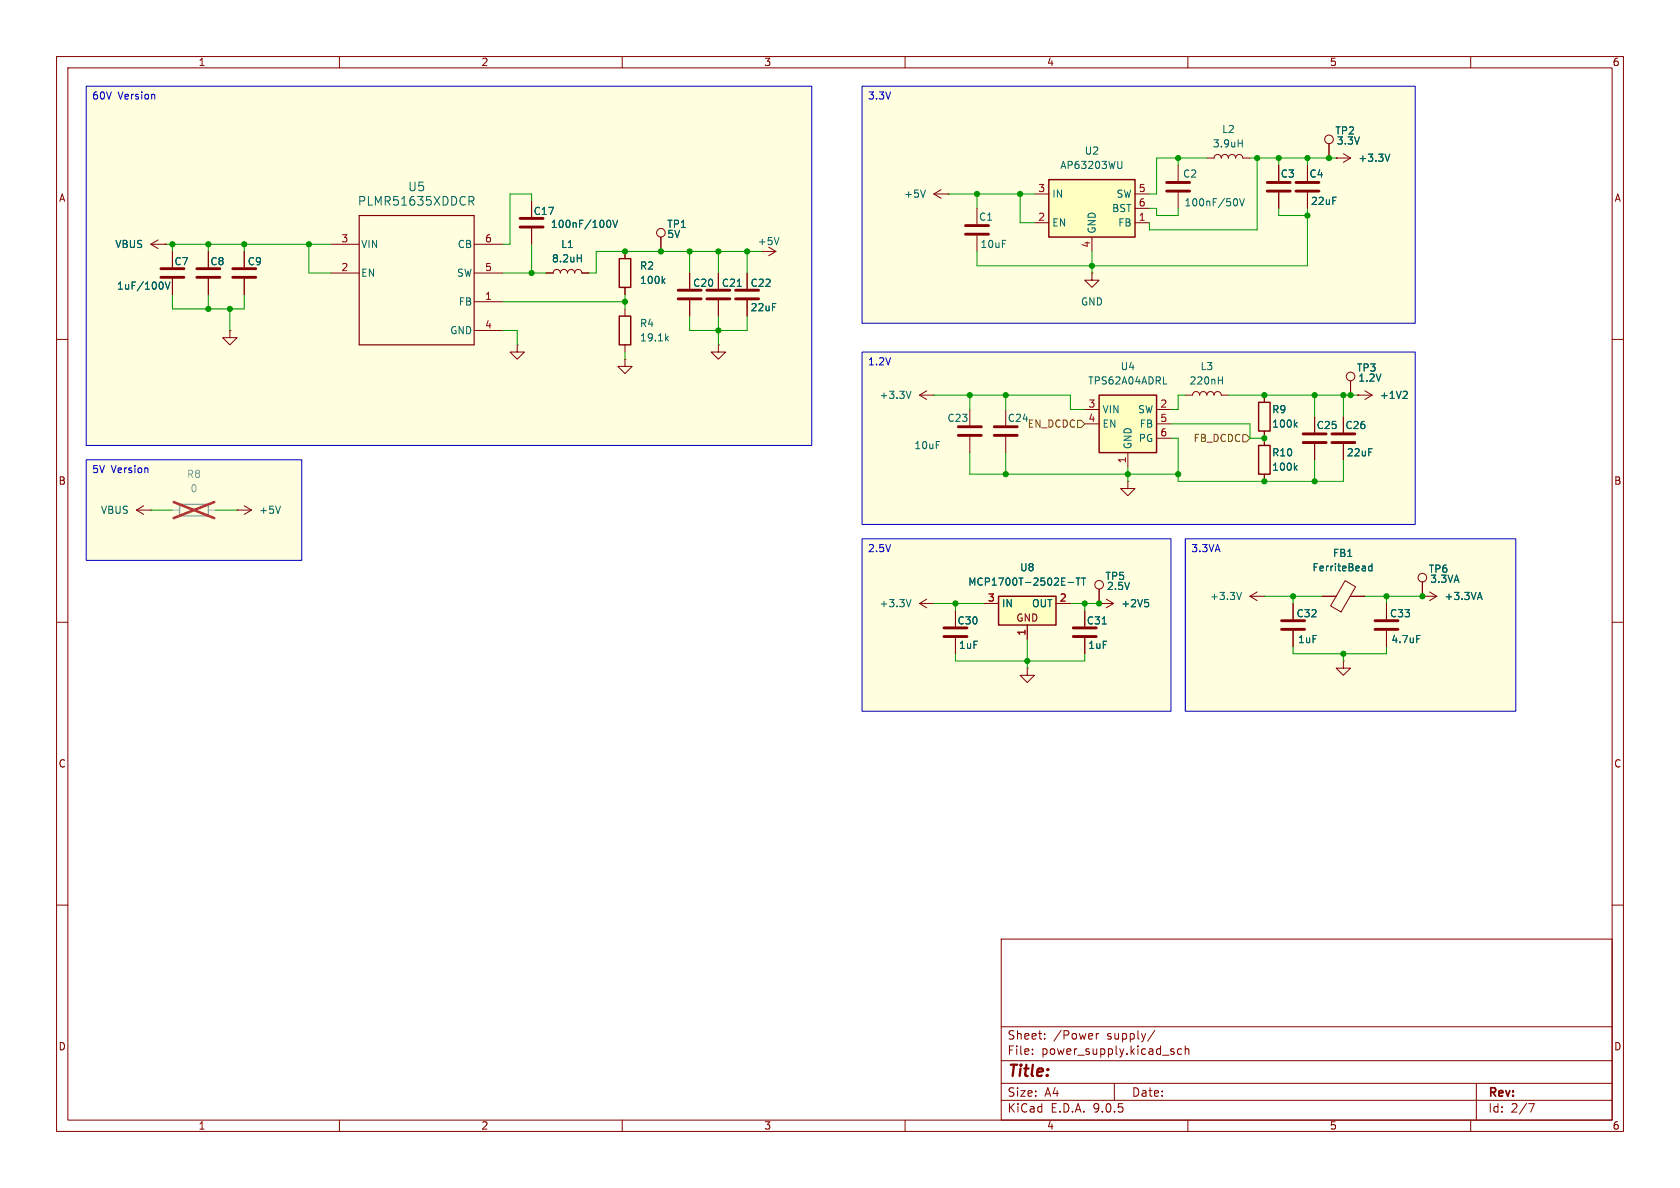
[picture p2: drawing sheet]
<svg xmlns="http://www.w3.org/2000/svg" width="297mm" height="210mm" viewBox="0 0 297 210" stroke-linecap="round" stroke-linejoin="round" font-family="sans-serif">
<g fill="none" stroke="#840000" stroke-width=".18">
<path d="M10 10h277v190h-277zM12 12h273v186h-273zM60 10v2M110 10v2M160 10v2M210 10v2M260 10v2M10 60h2M285 60h2M10 110h2M285 110h2M10 160h2"/>
<path d="M177 166h108v32h-108zM285 160h2M60 198v2M110 198v2M160 198v2M177 194.5h108M177 191.5h108M177 187.5h108M177 181.5h108M182.5 186.3v.1M182.5 185.5v.1M184.7 183.6v.1"/>
<path d="M184.7 182.8v.1M193.8 182.7v1M194.2 182.7l-.2 .1-.2 .2M197 191.5v3M204.2 182.1l-1.3 2M207.4 185.9l.2 .2-.2 .3M207.4 185.4l.1 .1M208.9 185.5l-.4-.1-.3 .3v.4l.1 .2h.6M209.5 185.5l.2-.1 .4 .1 .1 .9M209.5 184.9v1.5M210 198v2M260 198v2"/>
<path d="M261 191.5v6.5M270.2 195.1h1l-.6 1.5"/>
</g>
<g fill="#ffffe0">
<path d="M15.2 15.2h128.3v63.5h-128.3z"/>
<path d="M152.4 62.2h97.8v30.5h-97.8z"/>
<path d="M15.2 81.3h38.1v17.8h-38.1z"/>
<path d="M152.4 15.2h97.8v42h-97.8z"/>
<path d="M209.5 95.3h58.5v30.4h-58.5z"/>
<path d="M152.4 95.3h54.6v30.4h-54.6z"/>
</g>
<path d="M109.5 55.9h2v5.1h-2zM109.5 45.7h2v5.1h-2zM222.5 78.7h2v5.1h-2z" fill="none" stroke="#840000" stroke-width=".25"/>
<path d="M110.5 44.5v1.2M110.5 50.8v1.3M110.5 54.6v1.3M193 48.3v1.2h1.3l-1.3 1.3-1.2-1.3h1.2M193 48.3h.1M110.5 61v1.2M127 61v1.2h1.3l-1.3 1.3-1.3-1.3h1.3M127 61h.1M209.5 69.9h1.3a.64 .64 0 0 1 .7-.7 .64 .64 0 0 1 .6 .7 .64 .64 0 0 1 .6-.7 .64 .64 0 0 1 .7 .7 .64 .64 0 0 1 .6-.7 .64 .64 0 0 1 .6 .7 .64 .64 0 0 1 .7-.7 .64 .64 0 0 1 .6 .7h1.3M223.5 77.5v1.2M223.5 83.8v1.3" fill="none" stroke="#840000" stroke-width=".18"/>
<path d="M117.2 49.6l.4 .5M117.6 49.3l-.5 .4M117.8 59.8l.4 .5M118.2 59.4l-.5 .5M215.4 67.2h.7M216.1 66.6v1.3M229 82.6l.3 .5M229.3 82.3l-.5 .5" fill="none" stroke="#006464" stroke-width=".18"/>
<path d="M176.5 105.4h10.2v5.1h-10.2z" fill="#ffffc2"/>
<path d="M176.5 105.4h10.2v5.1h-10.2z" fill="none" stroke="#840000" stroke-width=".25"/>
<path d="M177.8 72.4v2.8M177.8 77.2v2.8M199.4 85.1v1.3h1.3l-1.3 1.2-1.3-1.2h1.3M199.4 85.1h.1M174 106.7h2.5M181.6 110.5v2.5M186.7 106.7h2.5" fill="none" stroke="#840000" stroke-width=".18"/>
<path d="M188.8 103h1M190.2 102.2h.8M190.6 102.2v1.2M191.2 102.2h.7M191.6 102.2v1.2" fill="none" stroke="#006464" stroke-width=".18"/>
<path d="M175.8 75.4h4M175.8 77h4" fill="none" stroke="#840000" stroke-width=".51"/>
<path d="M194.3 69.9h10.2v10.1h-10.2z" fill="#ffffc2"/>
<path d="M194.3 69.9h10.2v10.1h-10.2z" fill="none" stroke="#840000" stroke-width=".25"/>
<g fill="none" stroke="#840000" stroke-width=".18">
<path d="M94 35.6v2.8M208.3 29.2v2.8M208.3 34v2.8M213.4 27.9h1.2a.64 .64 0 0 1 .7-.6 .64 .64 0 0 1 .6 .6 .64 .64 0 0 1 .6-.6 .64 .64 0 0 1 .7 .6 .64 .64 0 0 1 .6-.6 .64 .64 0 0 1 .6 .6 .64 .64 0 0 1 .7-.6 .64 .64 0 0 1 .6 .6h1.3M226.1 29.2v2.8M226.1 34v2.8M231.1 29.2v2.8M231.1 34v2.8M234.9 25.4v2.5M236.2 27.9h.1M236.2 27.9h2.6M237.5 27.2l1.3 .7"/>
<path d="M238.8 27.9l-1.3 .8M26.7 43.2h2.5M26.7 43.2l1.2 .7M27.9 42.4l-1.2 .8M29.2 43.2h.1M58.4 43.2h5.1M58.4 48.3h5.1M83.8 43.2h5.1M83.8 48.3h5.1M83.8 53.3h5.1M83.8 58.4h5.1M94 40.4v2.8"/>
<path d="M96.5 48.3h1.3a.64 .64 0 0 1 .6-.7 .64 .64 0 0 1 .7 .7 .64 .64 0 0 1 .6-.7 .64 .64 0 0 1 .6 .7 .64 .64 0 0 1 .7-.7 .64 .64 0 0 1 .6 .7 .64 .64 0 0 1 .6-.7 .64 .64 0 0 1 .7 .7h1.2M134.6 44.5h.1M134.6 44.5h2.6M135.9 43.7l1.3 .8M137.2 44.5l-1.3 .7M91.4 61v1.2h1.3l-1.3 1.3-1.2-1.3h1.2M91.4 61h.1M110.5 63.5v1.3h1.3l-1.3 1.2-1.3-1.2h1.3M110.5 63.5h.1M162.6 69.9h2.5M162.6 69.9l1.2 .7M163.8 69.1l-1.2 .8"/>
<path d="M165.1 69.9h.1M171.4 72.4v2.8M171.4 77.2v2.8M191.8 72.4h2.5M191.8 74.9h2.5M204.5 72.4h2.5M204.5 74.9h2.5M204.5 77.5h2.5M237.5 73.7v2.8M237.5 78.5v2.8M238.8 67.3v2.6M240 69.9h.1"/>
<path d="M240 69.9h2.6M241.3 69.1l1.3 .8M242.6 69.9l-1.3 .7M24.1 90.2h2.6M24.1 90.2l1.3 .7M25.4 89.4l-1.3 .8M26.7 90.2h.1M41.9 90.2h.1M41.9 90.2h2.5M43.2 89.4l1.2 .8M44.4 90.2l-1.2 .7M199.4 80v2.6"/>
<path d="M191.8 108v2.7M191.8 112.8v2.8M194.3 106.7h.1M194.3 104.1v2.6M194.3 106.7h2.5M195.6 105.9l1.2 .8M196.8 106.7l-1.2 .7"/>
<circle cx="234.9" cy="24.6" r=".76"/>
<circle cx="238.8" cy="66.5" r=".76"/>
<circle cx="194.3" cy="103.4" r=".76"/>
</g>
<g fill="none" stroke="#006464" stroke-width=".18">
<path d="M82.9 34.7h.6l.3 .3-.2 .5h-.7M83.3 35.5l.5 .8M107.4 39l.2-.1a.68 .68 0 0 1 .4 .7 .68 .68 0 0 1-.4 .6l-.2-.1M108.3 38.9l.5 1.3 .4-1.3M218.5 35.1a.79 .79 0 0 1 0 1.3M218.9 25.3h.7M219.1 35.1l.5 1.3 .4-1.3M219.6 24.7v1.3M245.7 27.2l-.4 1.3M102.1 45.6h.7M102.8 45v1.3M137.7 42l-.4 1.3"/>
<path d="M161.1 69.2l-.5 1.2M205.7 67.9h.6M248.5 69.2l.3 .2-.1 .3-.7 .7h.8M49.6 89.5l-.4 1.2M194.9 110.3h.7M202.4 106h.6M202.8 106.5l.3 .2v.3l-.3 .3"/>
</g>
<g fill="none" stroke="#840000" stroke-width=".51">
<path d="M91.9 38.6h4.1M206.2 32.3h4.1M206.2 33.8h4.1M224 32.3h4.1M224 33.8h4.1M229.1 32.3h4.1M229.1 33.8h4.1M91.9 40.1h4.1M169.4 75.4h4.1M169.4 77h4.1M235.5 76.7h4M235.5 78.2h4"/>
<path d="M189.7 111h4.1M189.7 112.5h4.1"/>
</g>
<path d="M31.7 89.2h5.1v2h-5.1z" fill="none" stroke="#a1a1a1" stroke-width=".25"/>
<path d="M30.5 90.2h1.2M36.8 90.2h1.3" fill="none" stroke="#a1a1a1" stroke-width=".18"/>
<path d="M30.7 88.8l7.2 2.8M37.9 88.8l-7.2 2.8" fill="none" stroke="#e12e31" stroke-width=".46"/>
<path d="M63.5 38.1h20.3v22.9h-20.3z" fill="none" stroke="#840000" stroke-width=".2"/>
<path d="M185.4 31.8h15.3v10.1h-15.3z" fill="#ffffc2"/>
<path d="M185.4 31.8h15.3v10.1h-15.3zM222.5 71.1h2v5.1h-2z" fill="none" stroke="#840000" stroke-width=".25"/>
<g fill="none" stroke="#840000" stroke-width=".18">
<path d="M94 35.6v2.8M165.1 34.3h2.5M165.1 34.3l1.3 .8M166.4 33.5l-1.3 .8M167.6 34.3h.1M172.7 36.8v2.8M182.9 34.3h2.5M182.9 39.4h2.5M200.7 34.3h2.5M200.7 39.4h2.5M200.7 36.8h2.5M226.1 29.2v2.8"/>
<path d="M226.1 34v2.8M231.1 29.2v2.8M231.1 34v2.8M234.9 25.4v2.5M236.2 27.9h.1M29.2 43.2h.1M30.5 44.5v2.7M30.5 49.3v2.8M36.8 44.5v2.7M36.8 49.3v2.8M40.6 58.4v1.3h1.3l-1.3 1.3-1.2-1.3h1.2M40.6 58.4h.1"/>
<path d="M43.2 44.5v2.7M43.2 49.3v2.8M94 40.4v2.8M96.5 48.3h1.3M102.9 48.3h1.2M110.5 44.5v1.2M110.5 50.8v1.3M116.8 41.9v2.6M121.9 48.3v2.8M121.9 53.1v2.8M127 48.3v2.8M127 53.1v2.8"/>
<path d="M132.1 48.3v2.8M132.1 53.1v2.8M172.7 41.7v2.8M193 41.9v2.6M223.5 69.9v1.2M223.5 76.2v2.5M232.4 73.7v2.8M232.4 78.5v2.8M237.5 73.7v2.8M237.5 78.5v2.8M238.8 67.3v2.6M240 69.9h.1"/>
<path d="M223.5 83.8v1.3M162.6 106.7l1.2 .7M162.6 106.7h2.5M163.8 105.9l-1.2 .8M165.1 106.7h.1M168.9 108v2.7M168.9 112.8v2.8M174 106.7h2.5M181.6 118.1v1.3h1.3l-1.3 1.3-1.3-1.3h1.3M181.6 118.1h.1M181.6 110.5v2.5M186.7 106.7h2.5"/>
<path d="M191.8 108v2.7M191.8 112.8v2.8M194.3 106.7h.1M194.3 104.1v2.6M221 105.4h2.5M221 105.4l1.2 .8M222.2 104.6l-1.2 .8M223.5 105.4h.1M228.6 106.7v2.8M228.6 111.5v2.8M233.7 105.4h2.5M237.5 116.8v1.3h1.3l-1.3 1.3-1.3-1.3h1.3"/>
<path d="M237.5 116.8h.1M237.8 102.6l1.8 1.1-2.5 4.5-1.9-1.1zM238.7 105.4h2.6M245.1 106.7v2.8M245.1 111.5v2.8M251.5 105.4h.1M251.5 102.9v2.5M251.5 105.4h2.5M252.7 104.6l1.3 .8M254 105.4l-1.3 .8"/>
<circle cx="116.8" cy="41.1" r=".76"/>
<circle cx="251.5" cy="102.1" r=".76"/>
</g>
<g fill="none" stroke="#006464" stroke-width=".18">
<path d="M107.4 39l.2-.1a.68 .68 0 0 1 .4 .7 .68 .68 0 0 1-.4 .6l-.2-.1M108.3 38.9l.5 1.3 .4-1.3M163.6 33.6l-.4 1.3M198.3 28.5v1l-.1 .2-.4 .1M245.7 27.2l-.4 1.3M28.8 50.1v.8M29.2 49.9l.4 1.2 .5-1.2M102.1 45.6h.7M102.8 45v1.3M117.2 49.6l.4 .5M117.6 49.3l-.5 .4M130.3 50.6h.8"/>
<path d="M229 75l.3 .5M229.3 74.7l-.5 .4M248.5 69.2l.3 .2-.1 .3-.7 .7h.8M229 82.6l.3 .5M229.3 82.3l-.5 .5M242.5 99.6v1.3M161.1 106l-.5 1.3M188.8 103h1M190.2 102.2h.8M190.6 102.2v1.2M191.2 102.2h.7M191.6 102.2v1.2"/>
<path d="M194.9 110.3h.7M202.4 106h.6M202.8 106.5l.3 .2v.3l-.3 .3M219.5 104.7l-.4 1.3M242.5 100.1h-.3l-.3 .2 .2 .5h.4M250.5 112.3h.6M261.3 105.6h.6M261.6 104.7l.4 1.3"/>
</g>
<g fill="none" stroke="#840000" stroke-width=".51">
<path d="M170.7 39.9h4.1M28.4 47.5h4.1M28.4 49h4.1M34.8 47.5h4.1M34.8 49h4.1M41.1 47.5h4.1M41.1 49h4.1M119.9 51.3h4.1M119.9 52.8h4.1M125 51.3h4M125 52.8h4M130 51.3h4.1"/>
<path d="M130 52.8h4.1M170.7 41.4h4.1M230.4 76.7h4M230.4 78.2h4M166.9 111h4M166.9 112.5h4M226.6 109.7h4M226.6 111.3h4M243.1 109.7h4M243.1 111.3h4"/>
</g>
<path d="M190.5 74.3h.6l.7 .6-.7 .7h-.6zM219.7 76.8h.6l.7 .7-.7 .6h-.6z" fill="none" stroke="#725600" stroke-width=".18"/>
<g fill="none" stroke="#009600" stroke-width=".18">
<path d="M94 35.6v-1.3h-3.8v8.9h-1.3M167.6 34.3h15.3M172.7 34.3v2.5M180.3 34.3v5.1h2.6M203.2 36.8h1.3v1.3h3.8v-1.3M208.3 27.9v1.3M213.4 27.9h-8.9v6.4h-1.3M221 27.9h15.2M222.2 27.9v12.7h-19v-1.2M226.1 36.8v1.3h5M226.1 27.9v1.3M231.1 36.8v10.2h-58.4v-2.5"/>
<path d="M231.1 27.9v1.3M29.2 43.2h29.2M30.5 52.1v2.5h12.7v-2.5M30.5 43.2v1.3M36.8 43.2v1.3M36.8 52.1v2.5M40.6 54.6v3.8M43.2 43.2v1.3M54.6 43.2v5.1h3.8M88.9 58.4h2.5v2.6M88.9 48.3h7.6M88.9 53.3h21.6"/>
<path d="M94 43.2v5.1M110.5 52.1v2.5M121.9 55.9v2.5h10.2v-2.5M121.9 44.5v3.8M127 44.5v3.8M127 55.9v5.1M132.1 44.5v3.8M134.6 44.5h-29.2v3.8h-1.3M193 44.5v3.8M110.5 62.2v1.3M165.1 69.9h24.1v2.5h2.6M171.4 69.9v2.5"/>
<path d="M177.8 69.9v2.5M207 77.5h1.3v7.6h29.2v-3.8M207 74.9h14v2.6h2.5M209.5 69.9h-1.2v2.5h-1.3M217.2 69.9h22.8M232.4 69.9v3.8M237.5 69.9v3.8M26.7 90.2h3.8M38.1 90.2h3.8M171.4 80v3.8h36.9M177.8 80v3.8M199.4 82.6v2.5"/>
<path d="M232.4 81.3v3.8M165.1 106.7h8.9M168.9 106.7v1.3M168.9 115.6v1.2h22.9v-1.2M181.6 113v5.1M189.2 106.7h5.1M191.8 106.7v1.3M223.5 105.4h10.2M228.6 114.3v1.3h16.5v-1.3M228.6 105.4v1.3M237.5 115.6v1.2M241.3 105.4h10.2"/>
<path d="M245.1 105.4v1.3"/>
</g>
<path d="M15.2 15.2h128.3v63.5h-128.3zM152.4 15.2h97.8v42h-97.8zM152.4 62.2h97.8v30.5h-97.8zM15.2 81.3h38.1v17.8h-38.1zM152.4 95.3h54.6v30.4h-54.6zM209.5 95.3h58.5v30.4h-58.5z" fill="none" stroke="#0000c2" stroke-width=".18"/>
<g fill="#009600" stroke="#009600" stroke-width=".18">
<circle cx="232.4" cy="85.1" r=".46"/>
<circle cx="238.8" cy="69.9" r=".46"/>
<circle cx="232.4" cy="69.9" r=".46"/>
<circle cx="237.5" cy="69.9" r=".46"/>
<circle cx="223.5" cy="77.5" r=".46"/>
<circle cx="223.5" cy="85.1" r=".46"/>
<circle cx="223.5" cy="69.9" r=".46"/>
<circle cx="231.1" cy="38.1" r=".46"/>
<circle cx="171.4" cy="69.9" r=".46"/>
<circle cx="181.6" cy="116.8" r=".46"/>
<circle cx="208.3" cy="83.8" r=".46"/>
<circle cx="43.2" cy="43.2" r=".46"/>
<circle cx="54.6" cy="43.2" r=".46"/>
<circle cx="36.8" cy="43.2" r=".46"/>
<circle cx="36.8" cy="54.6" r=".46"/>
<circle cx="30.5" cy="43.2" r=".46"/>
<circle cx="40.6" cy="54.6" r=".46"/>
<circle cx="226.1" cy="27.9" r=".46"/>
<circle cx="231.1" cy="27.9" r=".46"/>
<circle cx="180.3" cy="34.3" r=".46"/>
<circle cx="234.9" cy="27.9" r=".46"/>
<circle cx="222.2" cy="27.9" r=".46"/>
<circle cx="208.3" cy="27.9" r=".46"/>
<circle cx="172.7" cy="34.3" r=".46"/>
<circle cx="199.4" cy="83.8" r=".46"/>
<circle cx="191.8" cy="106.7" r=".46"/>
<circle cx="194.3" cy="106.7" r=".46"/>
<circle cx="110.5" cy="53.3" r=".46"/>
<circle cx="116.8" cy="44.5" r=".46"/>
<circle cx="121.9" cy="44.5" r=".46"/>
<circle cx="127" cy="58.4" r=".46"/>
<circle cx="177.8" cy="83.8" r=".46"/>
<circle cx="132.1" cy="44.5" r=".46"/>
<circle cx="168.9" cy="106.7" r=".46"/>
<circle cx="127" cy="44.5" r=".46"/>
<circle cx="177.8" cy="69.9" r=".46"/>
<circle cx="193" cy="47" r=".46"/>
<circle cx="245.1" cy="105.4" r=".46"/>
<circle cx="251.5" cy="105.4" r=".46"/>
<circle cx="228.6" cy="105.4" r=".46"/>
<circle cx="237.5" cy="115.6" r=".46"/>
<circle cx="94" cy="48.3" r=".46"/>
<circle cx="110.5" cy="44.5" r=".46"/>
</g>
<text font-size="2.8" fill="#840000" x="178" y="190.9">Title:</text>
<g font-size="2.1" fill="#006464">
<text x="72.1" y="34">U5</text>
<text x="63.2" y="36.6">PLMR51635XDDCR</text>
</g>
<g font-size="2.1" fill="#840000">
<text x="178" y="184">Sheet:</text>
<text x="186.2" y="184">/Power</text>
<text x="195.7" y="184">supply/</text>
<text x="178" y="186.7">File:</text>
<text x="184.1" y="186.7">power_supply.kicad_sch</text>
<text x="178" y="196.9">KiCad</text>
<text x="178" y="194.1">Size:</text>
<text x="184.7" y="194.1">A4</text>
<text x="185.7" y="196.9">E.D.A.</text>
<text x="193.3" y="196.9">9.0.5</text>
<text x="200" y="194.1">Date:</text>
<text x="263" y="194.3">Rev:</text>
<text x="263" y="196.9">Id:</text>
<text x="267.1" y="196.9">2/7</text>
</g>
<g font-size="1.8" fill="#840000">
<text x="35" y="11.9">1</text>
<text x="85" y="11.9">2</text>
<text x="135" y="11.9">3</text>
<text x="185" y="11.9">4</text>
<text x="235" y="11.9">5</text>
<text x="285" y="11.9">6</text>
<text x="10.3" y="35.9">A</text>
<text x="285.3" y="35.9">A</text>
<text x="10.3" y="85.9">B</text>
<text x="285.3" y="85.9">B</text>
<text x="179.6" y="110.1">GND</text>
<text x="10.3" y="135.9">C</text>
<text x="285.3" y="135.9">C</text>
<text x="10.3" y="185.9">D</text>
<text x="285.3" y="185.9">D</text>
<text x="35" y="199.9">1</text>
<text x="85" y="199.9">2</text>
<text x="135" y="199.9">3</text>
<text x="185" y="199.9">4</text>
<text x="235" y="199.9">5</text>
<text x="285" y="199.9">6</text>
</g>
<g font-size="1.8" fill="#0000c2">
<text x="16.2" y="17.9">60V</text>
<text x="20.9" y="17.9">Version</text>
<text x="153.4" y="17.9">3.3V</text>
<text x="153.4" y="64.9">1.2V</text>
<text x="16.2" y="84">5V</text>
<text x="19.7" y="84">Version</text>
<text x="153.4" y="97.9">2.5V</text>
<text x="210.5" y="97.9">3.3VA</text>
</g>
<g font-size="1.8" fill="#006464">
<text x="215.9" y="23.7">L2</text>
<text x="236" y="24">TP2</text>
<text x="191.7" y="27.5">U2</text>
<text x="214.3" y="26.3">3.9uH</text>
<text x="236.2" y="25.8">3.3V</text>
<text x="240" y="28.8">+3.3V</text>
<text x="159.7" y="35.2">+5V</text>
<text x="185.9" y="35.2">IN</text>
<text x="187.3" y="30.1">AP63203WU</text>
<text x="197.3" y="35.2">SW</text>
<text x="209.1" y="31.6">C2</text>
<text x="226.3" y="31.6">C3</text>
<text x="231.4" y="31.6">C4</text>
<text x="94.2" y="38.2">C17</text>
<text x="97.3" y="40.5">100nF/100V</text>
<text x="117.9" y="40.5">TP1</text>
<text x="173" y="39.2">C1</text>
<text x="185.9" y="40.2">EN</text>
<text x="193.9" y="41.4" transform="rotate(-90 193.9 41.4)">GND</text>
<text x="196.5" y="37.7">BST</text>
<text x="197.6" y="40.2">FB</text>
<text x="209.3" y="36.7">100nF/50V</text>
<text x="231.7" y="36.4">22uF</text>
<text x="20.3" y="44">VBUS</text>
<text x="30.7" y="47.1">C7</text>
<text x="37.1" y="47.1">C8</text>
<text x="43.7" y="47.1">C9</text>
<text x="63.8" y="44">VIN</text>
<text x="80.8" y="44">CB</text>
<text x="97.5" y="46.6">8.2uH</text>
<text x="99.1" y="44">L1</text>
<text x="113" y="47.9">R2</text>
<text x="117.9" y="42.3">5V</text>
<text x="133.9" y="43.5">+5V</text>
<text x="173.2" y="44">10uF</text>
<text x="20.6" y="51.4">1uF/100V</text>
<text x="63.8" y="49.1">EN</text>
<text x="80.7" y="49.1">SW</text>
<text x="113" y="50.4">100k</text>
<text x="122.4" y="50.9">C20</text>
<text x="127.5" y="50.9">C21</text>
<text x="132.6" y="50.9">C22</text>
<text x="79.5" y="59.3">GND</text>
<text x="81" y="54.2">FB</text>
<text x="113" y="58">R4</text>
<text x="132.6" y="55.2">22uF</text>
<text x="191" y="54.2">GND</text>
<text x="113" y="60.6">19.1k</text>
<text x="198" y="65.6">U4</text>
<text x="212.1" y="65.6">L3</text>
<text x="239.8" y="65.9">TP3</text>
<text x="155.4" y="70.7">+3.3V</text>
<text x="192.3" y="68.2">TPS62A04ADRL</text>
<text x="210.2" y="68.2">220nH</text>
<text x="240" y="67.7">1.2V</text>
<text x="243.8" y="70.7">+1V2</text>
<text x="167.4" y="74.8">C23</text>
<text x="178.1" y="74.8">C24</text>
<text x="194.8" y="73.3">VIN</text>
<text x="194.8" y="75.8">EN</text>
<text x="201.1" y="73.3">SW</text>
<text x="201.4" y="75.8">FB</text>
<text x="224.8" y="73.3">R9</text>
<text x="224.8" y="75.8">100k</text>
<text x="232.7" y="76">C25</text>
<text x="237.8" y="76">C26</text>
<text x="161.6" y="79.6">10uF</text>
<text x="200.3" y="79.5" transform="rotate(-90 200.3 79.5)">GND</text>
<text x="201.2" y="78.3">PG</text>
<text x="224.8" y="80.9">R10</text>
<text x="224.8" y="83.4">100k</text>
<text x="238" y="80.9">22uF</text>
<text x="17.7" y="91">VBUS</text>
<text x="45.7" y="91">+5V</text>
<text x="180.2" y="101.2">U8</text>
<text x="231.9" y="101.2">FerriteBead</text>
<text x="235.6" y="98.7">FB1</text>
<text x="252.5" y="101.4">TP6</text>
<text x="155.4" y="107.5">+3.3V</text>
<text x="171.1" y="103.7">MCP1700T-2502E-TT</text>
<text x="177" y="107.5">IN</text>
<text x="182.4" y="107.5">OUT</text>
<text x="195.3" y="102.7">TP5</text>
<text x="195.6" y="104.5">2.5V</text>
<text x="198.1" y="107.5">+2V5</text>
<text x="213.8" y="106.3">+3.3V</text>
<text x="252.7" y="103.2">3.3VA</text>
<text x="255.3" y="106.3">+3.3VA</text>
<text x="169.2" y="110.6">C30</text>
<text x="192" y="110.6">C31</text>
<text x="229.1" y="109.3">C32</text>
<text x="229.4" y="113.9">1uF</text>
<text x="245.6" y="109.3">C33</text>
<text x="245.9" y="113.9">4.7uF</text>
<text x="169.4" y="114.9">1uF</text>
<text x="192.3" y="114.9">1uF</text>
</g>
<g font-size="1.8" fill="#a90000">
<text x="183.4" y="34">3</text>
<text x="201.2" y="34">5</text>
<text x="183.4" y="39.1">2</text>
<text x="201.2" y="36.6">6</text>
<text x="201.2" y="39.1">1</text>
<text x="60.3" y="42.9">3</text>
<text x="85.7" y="42.9">6</text>
<text x="192.8" y="43.9" transform="rotate(-90 192.8 43.9)">4</text>
<text x="60.3" y="48">2</text>
<text x="85.7" y="48">5</text>
<text x="85.7" y="53.1">1</text>
<text x="85.7" y="58.2">4</text>
<text x="192.3" y="72.1">3</text>
<text x="192.3" y="74.7">4</text>
<text x="205" y="72.1">2</text>
<text x="205" y="74.7">5</text>
<text x="205" y="77.2">6</text>
<text x="199.1" y="82" transform="rotate(-90 199.1 82)">1</text>
<text x="174.6" y="106.4">3</text>
<text x="187.3" y="106.4">2</text>
<text x="181.4" y="112.5" transform="rotate(-90 181.4 112.5)">1</text>
</g>
<g font-size="1.8" fill="#725600">
<text x="181.6" y="75.8">EN_DCDC</text>
<text x="210.9" y="78.3">FB_DCDC</text>
</g>
<g font-size="1.8" fill="#989898">
<text x="32.9" y="84.7">R8</text>
<text x="33.6" y="87.2">0</text>
</g>
</svg>
